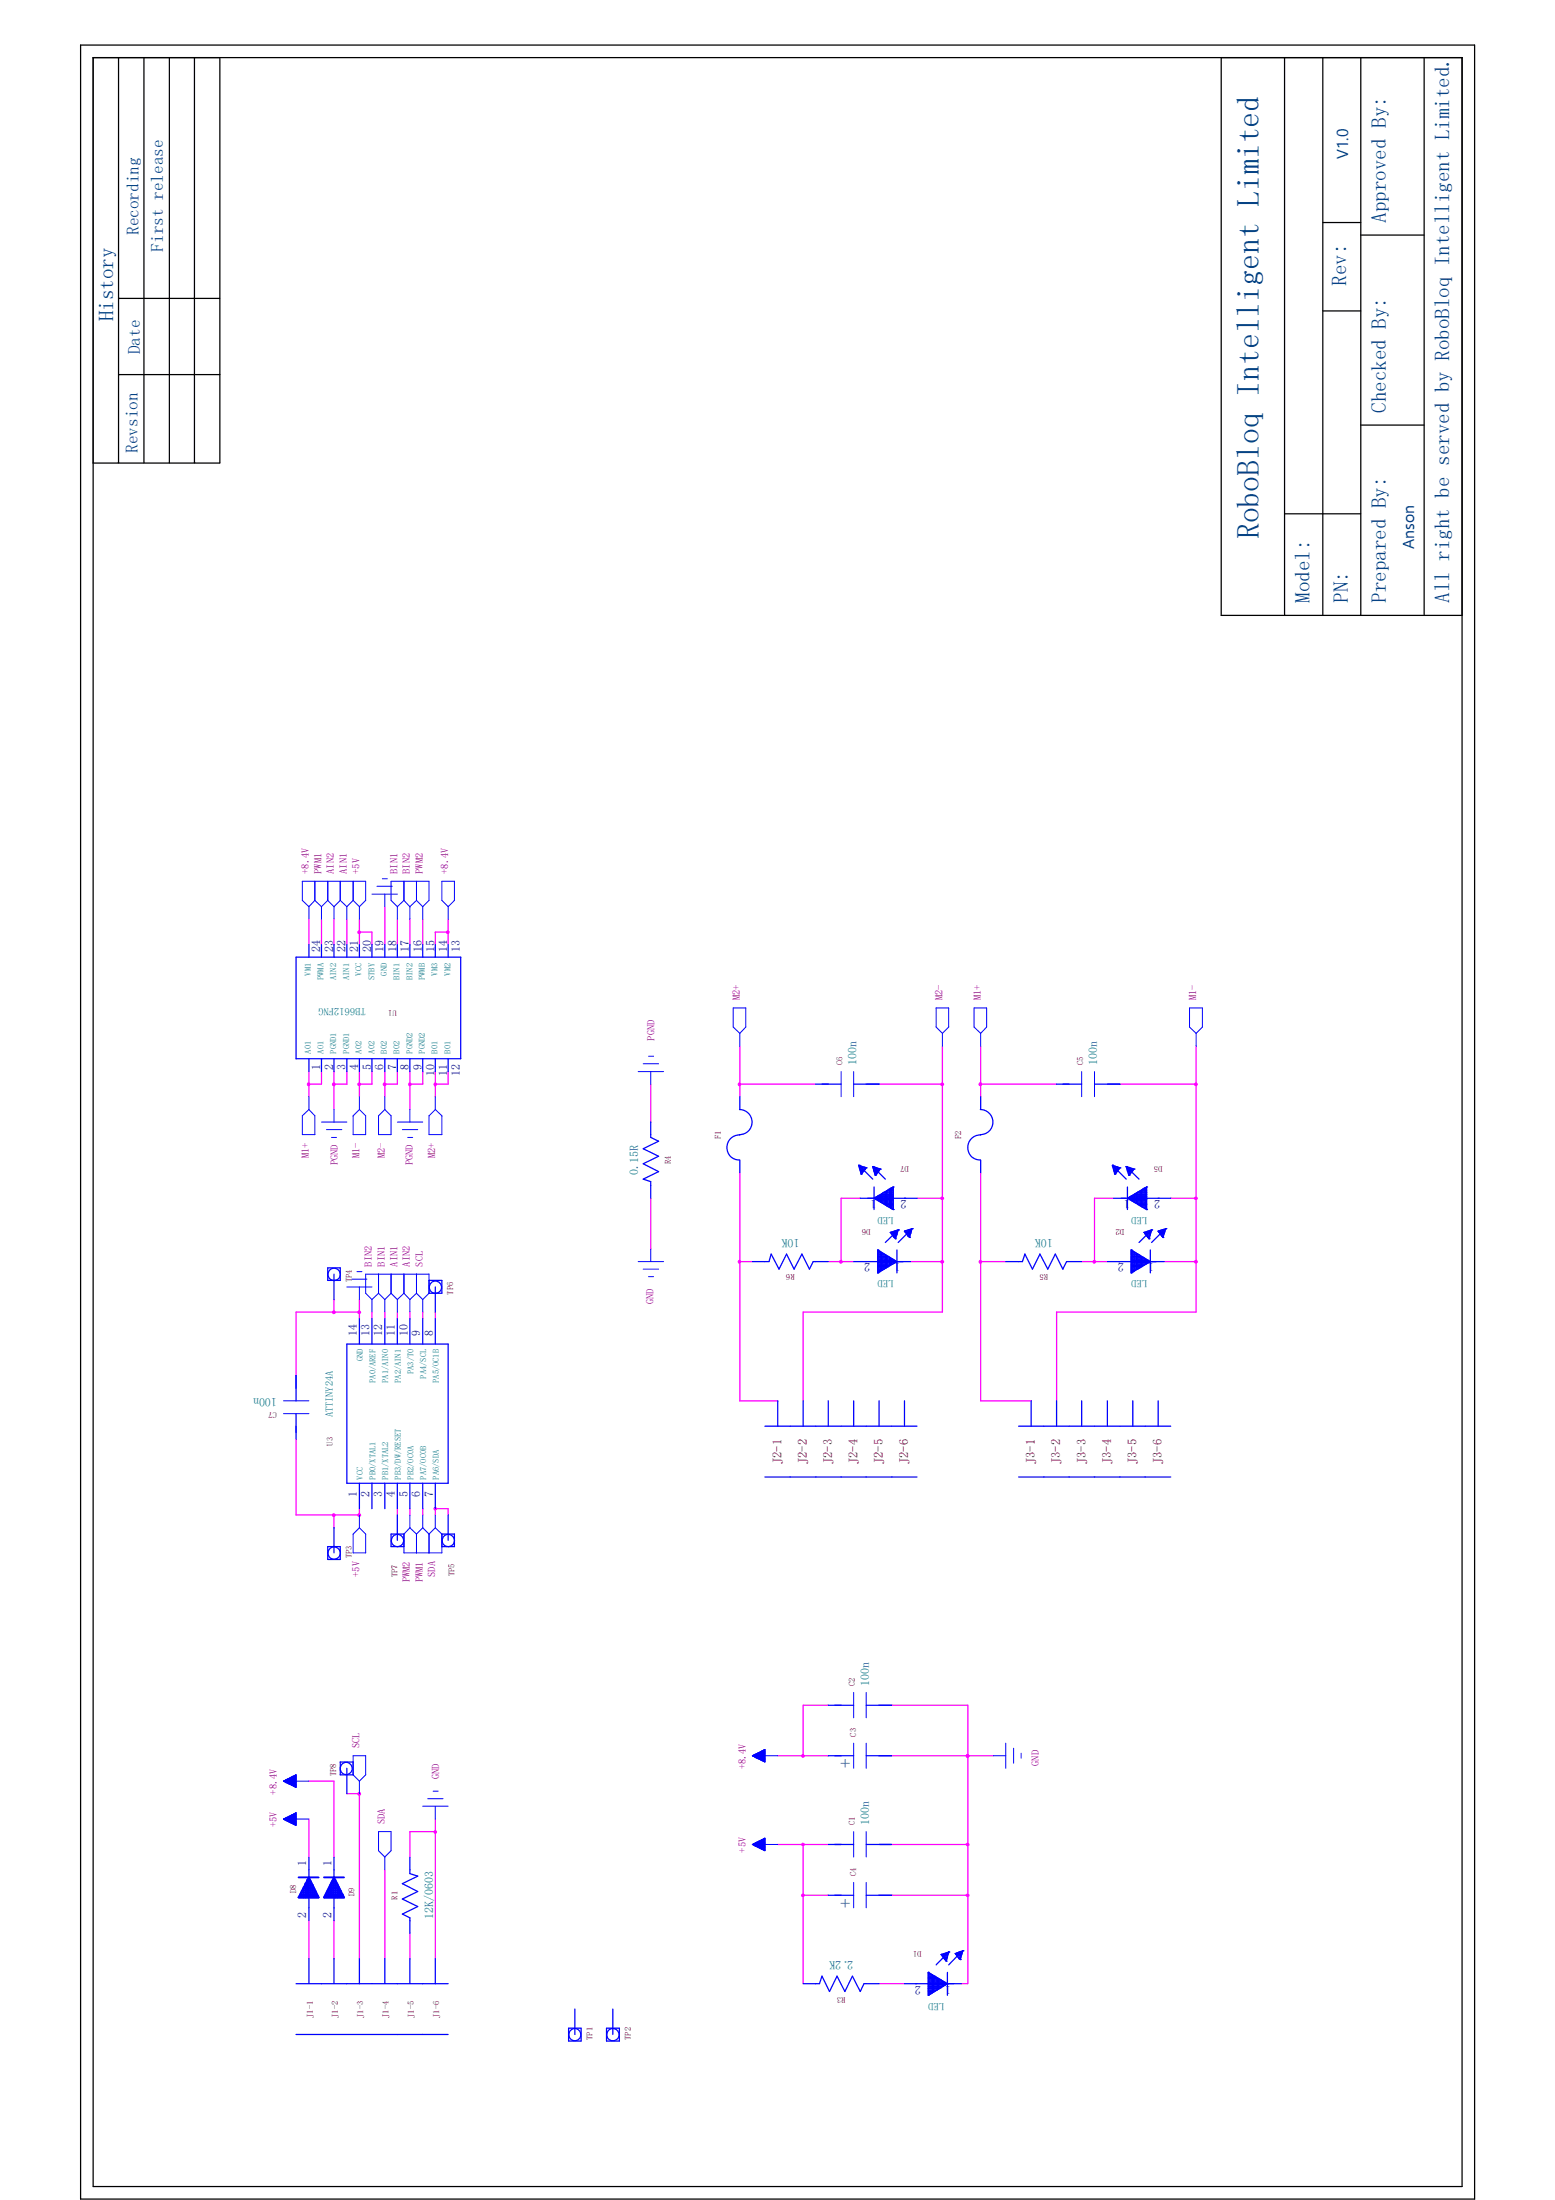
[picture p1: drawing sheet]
<svg xmlns="http://www.w3.org/2000/svg" width="210mm" height="297mm" viewBox="0 0 210 297" stroke-linecap="round" stroke-linejoin="round" font-family="sans-serif">
<g fill="none" stroke="#f0f" stroke-width=".17">
<path d="M41.7 124.1v3.4M43.4 124.1v3.4M45.1 124.1v3.4M46.8 124.1v3.4M48.5 124.1v3.4M48.5 125.8h1.7v1.7M51.9 122.4v5.1M53.6 124.1v3.4M55.3 124.1v3.4M57.1 124.1v3.4M60.5 125.8h-1.7v1.7M60.5 124.1v3.4"/>
<path d="M41.7 144.7v3.4M43.4 144.7v1.7h-1.7M45.1 144.7v5.1M46.8 144.7v1.7h-1.7M48.5 144.7v3.4M50.2 144.7v1.7h-1.7M51.9 144.7v3.4M53.6 144.7v1.7h-1.7M55.3 144.7v5.1M57.1 144.7v1.7h-1.8M58.8 144.7v3.4M60.5 144.7v1.7h-1.7"/>
<path d="M87.8 146.4v5.1M99.9 146.4h10.2M99.9 141.3v6.8M99.9 158.4v30.7h5.1M118.7 146.4h8.5M127.2 141.3v35.9h-18.8v11.9M132.4 146.4h10.2M132.4 141.3v6.8M132.4 158.4v30.7h6.8M151.2 146.4h10.3M161.5 141.3v35.9h-18.9v11.9M45.1 175.5v1.7"/>
<path d="M48.5 175.5v2.5M48.5 177.2h-8.5v8.5M50.2 177.2v.8M51.9 177.2v.8M53.6 177.2v.8M55.3 177.2v.8M57.1 177.2v.8M58.8 177.2v.8M87.8 161.8v6.8M99.9 170.3h1.7M111.8 170.3h3.4M116.1 161.8h-2.6v8.5"/>
<path d="M122.9 170.3h4.3M123.8 161.8h3.4M132.4 170.3h3.4M146 170.3h3.5M150.3 161.8h-2.6v8.5M157.1 170.3h4.4M158 161.8h3.5M40 194.3v10.2h8.5M45.1 204.5v1.8M48.5 204.5h.1M48.5 203.7v.8M53.6 203.7v.8"/>
<path d="M55.3 203.7v.8M57.1 203.7v.8M58.8 203.7h.1M58.8 203.7v.8M58.8 203.7h1.7v.8M105 237.1h6.8M111.8 230.2h-3.4v6.9M120.4 237.1h13.7M120.4 230.2h10.2v37.6h-.8M130.6 237.1h.1M41.7 245.6v5.1M41.7 259.3v5.1"/>
<path d="M41.7 240.5h3.4v10.2M45.1 259.3v5.1M46.8 242.2h1.7M48.5 242.2h.1M48.5 242.2v22.2M51.9 252.5v11.9M58.8 247.3h-3.5v3.4M58.8 245.6v18.8M105 249h6.8M108.4 249v18.8M108.4 255.9h3.4M120.4 249h10.2"/>
<path d="M120.4 255.9h10.2M55.3 261v3.4M118.7 267.8h3.4"/>
</g>
<path d="M58.6 247.2h.3v.3h-.3z" fill-rule="evenodd" fill="#f0f"/>
<path d="M58.6 247.2h.3v.3h-.3z" fill="none" stroke="#f0f" stroke-width=".13"/>
<path d="M108.3 236.9h.2l.1 .2-.1 .1h-.2z" fill-rule="evenodd" fill="#f0f"/>
<path d="M108.3 236.9h.2l.1 .2-.1 .1h-.2z" fill="none" stroke="#f0f" stroke-width=".13"/>
<path d="M41.5 146.3h.3v.2h-.3z" fill-rule="evenodd" fill="#f0f"/>
<path d="M41.5 146.3h.3v.2h-.3z" fill="none" stroke="#f0f" stroke-width=".13"/>
<path d="M48.4 146.3h.2l.1 .1-.1 .1h-.2z" fill-rule="evenodd" fill="#f0f"/>
<path d="M48.4 146.3h.2l.1 .1-.1 .1h-.2z" fill="none" stroke="#f0f" stroke-width=".13"/>
<path d="M58.6 146.3h.3v.2h-.3z" fill-rule="evenodd" fill="#f0f"/>
<path d="M58.6 146.3h.3v.2h-.3z" fill="none" stroke="#f0f" stroke-width=".13"/>
<path d="M51.8 146.3h.2l.1 .1-.1 .1h-.2z" fill-rule="evenodd" fill="#f0f"/>
<path d="M51.8 146.3h.2l.1 .1-.1 .1h-.2z" fill="none" stroke="#f0f" stroke-width=".13"/>
<path d="M55.2 146.3h.2v.2h-.2z" fill-rule="evenodd" fill="#f0f"/>
<path d="M55.2 146.3h.2v.2h-.2z" fill="none" stroke="#f0f" stroke-width=".13"/>
<path d="M44.9 146.3h.3l.1 .1-.1 .1h-.3z" fill-rule="evenodd" fill="#f0f"/>
<path d="M44.9 146.3h.3l.1 .1-.1 .1h-.3z" fill="none" stroke="#f0f" stroke-width=".13"/>
<path d="M60.3 125.7h.3v.3h-.3z" fill-rule="evenodd" fill="#f0f"/>
<path d="M60.3 125.7h.3v.3h-.3z" fill="none" stroke="#f0f" stroke-width=".13"/>
<path d="M108.3 248.9h.2l.1 .1-.1 .2h-.2z" fill-rule="evenodd" fill="#f0f"/>
<path d="M108.3 248.9h.2l.1 .1-.1 .2h-.2z" fill="none" stroke="#f0f" stroke-width=".13"/>
<path d="M48.4 125.7h.2l.1 .2-.1 .1h-.2z" fill-rule="evenodd" fill="#f0f"/>
<path d="M48.4 125.7h.2l.1 .2-.1 .1h-.2z" fill="none" stroke="#f0f" stroke-width=".13"/>
<path d="M108.3 255.8h.2l.1 .1-.1 .1h-.2z" fill-rule="evenodd" fill="#f0f"/>
<path d="M108.3 255.8h.2l.1 .1-.1 .1h-.2z" fill="none" stroke="#f0f" stroke-width=".13"/>
<path d="M130.5 236.9h.2l.1 .2-.1 .1h-.2z" fill-rule="evenodd" fill="#f0f"/>
<path d="M130.5 236.9h.2l.1 .2-.1 .1h-.2z" fill="none" stroke="#f0f" stroke-width=".13"/>
<path d="M130.5 255.8h.2l.1 .1-.1 .1h-.2z" fill-rule="evenodd" fill="#f0f"/>
<path d="M130.5 255.8h.2l.1 .1-.1 .1h-.2z" fill="none" stroke="#f0f" stroke-width=".13"/>
<path d="M130.5 248.9h.2l.1 .1-.1 .2h-.2z" fill-rule="evenodd" fill="#f0f"/>
<path d="M130.5 248.9h.2l.1 .1-.1 .2h-.2z" fill="none" stroke="#f0f" stroke-width=".13"/>
<path d="M130.5 236.9h.2l.1 .2-.1 .1h-.2z" fill-rule="evenodd" fill="#f0f"/>
<path d="M130.5 236.9h.2l.1 .2-.1 .1h-.2z" fill="none" stroke="#f0f" stroke-width=".13"/>
<path d="M147.6 170.2h.2l.1 .2-.1 .1h-.2z" fill-rule="evenodd" fill="#f0f"/>
<path d="M147.6 170.2h.2l.1 .2-.1 .1h-.2z" fill="none" stroke="#f0f" stroke-width=".13"/>
<path d="M113.4 170.2h.2l.1 .2-.1 .1h-.2z" fill-rule="evenodd" fill="#f0f"/>
<path d="M113.4 170.2h.2l.1 .2-.1 .1h-.2z" fill="none" stroke="#f0f" stroke-width=".13"/>
<path d="M132.2 170.2h.3v.3h-.3z" fill-rule="evenodd" fill="#f0f"/>
<path d="M132.2 170.2h.3v.3h-.3z" fill="none" stroke="#f0f" stroke-width=".13"/>
<path d="M161.3 170.2h.3v.2v.1h-.3z" fill-rule="evenodd" fill="#f0f"/>
<path d="M161.3 170.2h.3v.2v.1h-.3z" fill="none" stroke="#f0f" stroke-width=".13"/>
<path d="M161.3 161.7h.3v.1v.1h-.3z" fill-rule="evenodd" fill="#f0f"/>
<path d="M161.3 161.7h.3v.1v.1h-.3z" fill="none" stroke="#f0f" stroke-width=".13"/>
<path d="M161.3 146.3h.3v.1v.1h-.3z" fill-rule="evenodd" fill="#f0f"/>
<path d="M161.3 146.3h.3v.1v.1h-.3z" fill="none" stroke="#f0f" stroke-width=".13"/>
<path d="M132.2 146.3h.3v.2h-.3z" fill-rule="evenodd" fill="#f0f"/>
<path d="M132.2 146.3h.3v.2h-.3z" fill="none" stroke="#f0f" stroke-width=".13"/>
<path d="M99.7 170.2h.2v.3h-.2z" fill-rule="evenodd" fill="#f0f"/>
<path d="M99.7 170.2h.2v.3h-.2z" fill="none" stroke="#f0f" stroke-width=".13"/>
<path d="M127.1 170.2h.2l.1 .2-.1 .1h-.2z" fill-rule="evenodd" fill="#f0f"/>
<path d="M127.1 170.2h.2l.1 .2-.1 .1h-.2z" fill="none" stroke="#f0f" stroke-width=".13"/>
<path d="M127.1 161.7h.2l.1 .1-.1 .1h-.2z" fill-rule="evenodd" fill="#f0f"/>
<path d="M127.1 161.7h.2l.1 .1-.1 .1h-.2z" fill="none" stroke="#f0f" stroke-width=".13"/>
<path d="M127.1 146.3h.2l.1 .1-.1 .1h-.2z" fill-rule="evenodd" fill="#f0f"/>
<path d="M127.1 146.3h.2l.1 .1-.1 .1h-.2z" fill="none" stroke="#f0f" stroke-width=".13"/>
<path d="M99.7 146.3h.2v.2h-.2z" fill-rule="evenodd" fill="#f0f"/>
<path d="M99.7 146.3h.2v.2h-.2z" fill="none" stroke="#f0f" stroke-width=".13"/>
<path d="M48.4 204.4h.2l.1 .2-.1 .1h-.2z" fill-rule="evenodd" fill="#f0f"/>
<path d="M48.4 204.4h.2l.1 .2-.1 .1h-.2z" fill="none" stroke="#f0f" stroke-width=".13"/>
<path d="M48.4 177h.2l.1 .2-.1 .1h-.2z" fill-rule="evenodd" fill="#f0f"/>
<path d="M48.4 177h.2l.1 .2-.1 .1h-.2z" fill="none" stroke="#f0f" stroke-width=".13"/>
<path d="M48.4 242.1h.2l.1 .1-.1 .1h-.2z" fill-rule="evenodd" fill="#f0f"/>
<path d="M48.4 242.1h.2l.1 .1-.1 .1h-.2z" fill="none" stroke="#f0f" stroke-width=".13"/>
<path d="M58.6 203.6h.3v.2h-.3z" fill-rule="evenodd" fill="#f0f"/>
<path d="M58.6 203.6h.3v.2h-.3z" fill="none" stroke="#f0f" stroke-width=".13"/>
<path d="M44.9 204.4h.3l.1 .2-.1 .1h-.3z" fill-rule="evenodd" fill="#f0f"/>
<path d="M44.9 204.4h.3l.1 .2-.1 .1h-.3z" fill="none" stroke="#f0f" stroke-width=".13"/>
<path d="M44.9 177h.3l.1 .2-.1 .1h-.3z" fill-rule="evenodd" fill="#f0f"/>
<path d="M44.9 177h.3l.1 .2-.1 .1h-.3z" fill="none" stroke="#f0f" stroke-width=".13"/>
<g fill="none" stroke="#00f" stroke-width=".17">
<path d="M40 129.2h22.2v13.7h-22.2zM41.7 127.5v1.7M43.4 127.5v1.7M45.1 127.5v1.7M46.8 127.5v1.7M48.5 127.5v1.7M50.2 127.5v1.7M51.9 127.5v1.7M53.6 127.5v1.7M55.3 127.5v1.7M57.1 127.5v1.7M58.8 127.5v1.7"/>
<path d="M60.5 127.5v1.7M41.7 142.9v1.8M43.4 142.9v1.8M45.1 142.9v1.8M46.8 142.9v1.8M48.5 142.9v1.8M50.2 142.9v1.8M51.9 142.9v1.8M53.6 142.9v1.8M55.3 142.9v1.8M57.1 142.9v1.8M58.8 142.9v1.8"/>
<path d="M60.5 142.9v1.8M87.8 151.5v2.1l1.1 .5-2.1 1 2.1 1-2.1 1 2.1 1.1-2.1 1 1 .3v2.3M99.8 149.8a1.69 1.69 0 0 1 1.7 1.7 1.69 1.69 0 0 1-1.7 1.7h.1M99.9 153.2a1.69 1.69 0 0 0-1.8 1.7 1.69 1.69 0 0 0 1.7 1.7M99.9 148.1v1.7M99.9 156.6v1.8M110.1 146.4h3.4M115.2 146.4h3.5M115.9 157.3h.1M115.9 157.3l1 .4M115.9 157.3l.3 1.2M116 157.5h.4v.9"/>
<path d="M116 157.7h.9M116 157.9h.8M116.1 158h.6M116.1 157.5l1.7 1.7M116.1 157.3v.7M116.2 158.2h.3M116.2 158.4h.2M116.2 158.5h.1M116.2 157.4v1.1M116.4 158.4l-.2 .1M116.6 157.5v.6M116.8 157.6v.3"/>
<path d="M116.9 157.7h.1M116.9 157.7l-.5 .7M117.8 157.5h.1M117.8 157.7h.5v.8M117.8 157.5l1.7 1.7M117.8 157.5l1 .4M117.8 157.5l.4 1.2M117.9 157.9h.9M117.9 158h.8M118 158.2h.6M118 157.5v.6M118 158.4h.4"/>
<path d="M118.1 158.5h.2M118.2 158.7h.1M118.2 157.6v1.1M118.3 158.5l-.1 .2M118.5 157.7v.6M118.7 157.8v.3M118.8 157.9h.1M118.8 157.9l-.5 .6M132.3 149.8a1.69 1.69 0 0 1 1.7 1.7 1.69 1.69 0 0 1-1.7 1.7h.1M132.4 153.2a1.69 1.69 0 0 0-1.8 1.7 1.69 1.69 0 0 0 1.7 1.7M132.4 148.1v1.7M132.4 156.6v1.8"/>
<path d="M142.6 146.4h3.4M147.7 146.4h3.5M150.2 157.3h.1M150.2 157.3l1 .4M150.2 157.3l.3 1.2M150.2 157.5h.5v.9M150.2 157.7h1M150.3 157.9h.7M150.3 158h.6M150.3 157.5l1.7 1.7M150.3 157.3v.7M150.4 158.2h.4"/>
<path d="M150.4 158.4h.3M150.5 158.5h.1M150.5 157.4v1.1M150.7 158.4l-.2 .1M150.8 157.5v.6M151 157.6v.3M151.2 157.7h.1M151.2 157.7l-.5 .7M152 157.5h.1M152 157.5l1.8 1.7M152 157.5l1.1 .4M152 157.5l.4 1.2"/>
<path d="M152.1 157.7h.4v.8M152.1 157.9h1M152.2 157.5v.6M152.2 158.2h.6M152.2 158h.8M152.3 158.4h.4M152.3 158.5h.2M152.4 158.7h.1M152.4 157.6v1.1M152.5 158.5l-.1 .2M152.7 157.7v.6M152.9 157.8v.3"/>
<path d="M153.1 157.9h.1M153.1 157.9l-.6 .6M44.2 171.2h1.7v1.7h-1.7zM45.1 172v3.5M48.5 178v3.5M50.2 178v3.5M51.9 178v3.5M53.6 178v3.5M55.3 178v3.5M57.1 178v3.5M57.9 172.9h1.7v1.7h-1.7zM58.8 173.8v3.4"/>
<path d="M58.8 178v3.5M101.6 170.3h2.2l.3-1 1.1 2.1 1-2.1 1 2.1 1-2.1 1.1 2.1 .5-1.1h2M115.2 170.3h7.7M116.1 161.8h7.7M118 161.8h.1M118 160.3v3M118 161.8l2.6 1.5M118.2 161.7v.2M118.2 162h2.4M118.3 161.6h2.3M118.3 161.6v.4M118.5 171.9h.1"/>
<path d="M118.5 168.8h.1M118.5 171.7h.3M118.5 171.5h.6M118.5 169.3h.8v2.1h-.8M118.5 171.2h1.2M118.5 171h1.4M118.5 169.8h1.7v1h-1.7M118.5 170.7h2M118.5 170.5h2.3M118.5 170.2h2.2M118.5 170h2M118.5 169.7h1.4"/>
<path d="M118.5 169.4h1.1M118.5 169.2h.5M118.5 168.9h.3M118.5 161.4v.7M118.5 168.8v3.1M118.5 168.8l2.6 1.5M118.5 162.1h2.1M118.6 161.4h2M118.7 161.4v.8M118.7 168.9v2.9M118.8 169v2.7M119 161.2v1.2"/>
<path d="M119 169.1v2.5M119.1 162.5h1.5M119.2 169.2v2.2M119.3 160.9v1.7M119.4 162.6h1.2M119.4 160.9h1.2M119.5 160.9v1.8M119.5 169.4v1.8M119.7 169.5v1.6M119.8 160.6v2.3M119.8 169.6v1.5M120 163h.6"/>
<path d="M120 160.6h.6M120.1 160.6v2.4M120.1 169.7v1.2M120.2 166.4h.1M120.2 166.4h1M120.2 160.4v2.7M120.2 166.4l.5 .7M120.2 163.1h.4M120.3 160.4h.3M120.3 166.6h.8M120.4 160.3v2.9M120.4 166.4v.2"/>
<path d="M120.4 169.9v.8M120.6 163.3h.1M120.6 160.3h.1M120.6 166.9h.4M120.6 160.8h-.9v2h.9M120.6 161.3h-1.8v1h1.8M120.6 161.1h-1.4v1.4M120.6 160.3v3M120.6 166.3v.6M120.6 170v.6M120.6 160.3l-2.6 1.5M120.7 167.1h.2"/>
<path d="M120.7 170.1v.5M120.7 167.1l.2 .1M120.9 167.2h.1M120.9 166.2v1M120.9 170.2v.2M121.1 170.3h.1M121.1 166.1v.6h-.7M121.1 168.8v3.1M121.1 170.3l-2.6 1.6M121.2 166.2h-.5v.9M121.2 166.1h.1M121.2 166.1l-1.7 1.7"/>
<path d="M121.2 166.1l-1 .3M121.2 166.1l-.3 1.1M122.1 166.2h.1M122.1 166.2h.9M122.1 166.2l.5 .7M122.2 166.4h.8M122.3 166.2v.2M122.4 166.1v.6M122.5 166.7h.4M122.6 166.9h.3M122.6 166.9l.2 .2M122.8 167.1h.1"/>
<path d="M122.8 166v1.1M122.9 166v.6h-.6M122.9 166.1l-1.7 1.7M123.1 166.1h-.5v.8M123.1 165.9h.1M123.1 165.9l-1 .3M123.1 165.9l-.3 1.2M135.8 170.3h2.2l.3-1 1.1 2.1 1-2.1 1 2.1 1.1-2.1 1 2.1 .5-1.1h2M149.5 170.3h7.6M150.3 161.8h7.7M152.2 161.8h.1M152.2 160.3v3"/>
<path d="M152.2 161.8l2.6 1.5M152.4 161.7v.2M152.5 162h2.3M152.7 171.9h.1M152.7 168.8h.1M152.7 161.4v.7M152.7 168.8v3.1M152.7 169.8h1.7v1h-1.7M152.7 169.3h.9v2.1h-.9M152.7 171.7h.3M152.7 171.5h.6M152.7 171.2h1.2"/>
<path d="M152.7 171h1.5M152.7 170.7h2M152.7 170.5h2.3M152.7 168.8l2.6 1.5M152.7 170.2h2.3M152.7 170h2M152.7 169.7h1.4M152.7 169.4h1.1M152.7 169.2h.6M152.7 168.9h.3M152.7 162.1h2.1M152.8 161.4h2"/>
<path d="M152.9 161.4v.8M152.9 168.9v2.9M153.1 169v2.7M153.2 161.2v1.2M153.2 169.1v2.5M153.3 162.5h1.5M153.4 161.1h1.4M153.4 161.1v1.4M153.4 169.2v2.2M153.6 160.9v1.7M153.6 162.6h1.2M153.6 160.9h1.2"/>
<path d="M153.8 160.9v1.8M153.8 169.4v1.8M153.9 169.5v1.6M154.1 160.6v2.3M154.1 169.6v1.5M154.2 163h.6M154.2 160.6h.6M154.3 160.6v2.4M154.3 169.7v1.2M154.4 166.4h.1M154.4 160.4v2.7M154.4 166.4l.5 .7"/>
<path d="M154.4 166.4h1M154.5 163.1h.3M154.5 160.4h.3M154.5 166.6h.8M154.6 160.3v2.9M154.6 166.4v.2M154.6 169.9v.8M154.8 163.3h.1M154.8 160.3h.1M154.8 160.3v3M154.8 166.3v.6M154.8 170v.6"/>
<path d="M154.8 160.8h-.9v2h.9M154.8 161.3h-1.7v1h1.7M154.8 161.6h-2.3v.4M154.8 160.3l-2.6 1.5M154.8 166.9h.4M154.9 170.1v.5M154.9 167.1l.2 .1M154.9 167.1h.3M155.1 167.2h.1M155.1 166.2v1M155.1 170.2v.2M155.3 170.3h.1"/>
<path d="M155.3 166.1v.6h-.6M155.3 168.8v3.1M155.3 170.3l-2.6 1.6M155.4 166.1h.1M155.4 166.2h-.5v.9M155.4 166.1l-1.6 1.7M155.4 166.1l-1 .3M155.4 166.1l-.3 1.1M156.3 166.2h.1M156.3 166.2h1M156.3 166.2l.7 .9M156.4 166.4h.8"/>
<path d="M156.5 166.2v.2M156.6 166.1v.6M156.7 166.7h.4M157 167.1h.1M157 166v1.1M157.1 166v.6h-.6M157.1 166.1l-1.7 1.7M157.3 166.1h-.5v.8h.3M157.4 165.9h.1M157.4 165.9l-1.1 .3M157.4 165.9l-.4 1.2M40 185.7v3.4"/>
<path d="M40 190.9v3.4M46.8 181.5h13.7v18.8h-13.7zM103.3 199.4h20.5M103.3 192.6h20.5M105 189.1v3.5M108.4 189.1v3.5M111.8 189.1v3.5M115.2 189.1v3.5M118.7 189.1v3.5M122.1 189.1v3.5M137.5 199.4h20.5M137.5 192.6h20.5"/>
<path d="M139.2 189.1v3.5M142.6 189.1v3.5M146 189.1v3.5M149.5 189.1v3.5M152.9 189.1v3.5M156.3 189.1v3.5M44.2 208.8h1.7v1.8h-1.7zM45.1 206.3v3.4M48.5 200.3v3.4M50.2 200.3v3.4M51.9 200.3v3.4M52.8 207.1h1.7v1.7h-1.7z"/>
<path d="M53.6 200.3v3.4M53.6 204.5v3.5M55.3 200.3v3.4M57.1 200.3v3.4M58.8 200.3v3.4M59.6 207.1h1.7v1.7h-1.7zM60.5 204.5v3.5M45.9 237.9h1.8v1.7h-1.8zM46.8 238.7v3.5M111.8 230.2h3.4M111.8 237.1h3.4M116.9 230.2h3.5"/>
<path d="M116.9 237.1h3.5M41.7 250.7v2.8M41.7 256.2v3.1M45.1 250.7v2.8M45.1 256.2v3.1M55.3 250.7v2.3l1.1 .3-2.1 1 2.1 1.1-2.1 1 2.1 1-2.1 1 1 .5v2.1M111.8 249h3.4M111.8 255.9h3.4M116.9 249h3.5M116.9 255.9h3.5M40 274.7h20.5M40 267.8h20.5"/>
<path d="M41.7 264.4v3.4M45.1 264.4v3.4M48.5 264.4v3.4M51.9 264.4v3.4M55.3 264.4v3.4M58.8 264.4v3.4M76.8 273.8h1.6v1.8h-1.6zM77.6 271.3v3.4M81.9 273.8h1.7v1.8h-1.7zM82.7 271.3v3.4M108.4 267.8h2.2l.4-1 1 2.1 1-2.1 1 2.1 1.1-2.1 1 2.1 .5-1.1h2.1M122.1 267.8h7.7"/>
<path d="M125.3 269.4h.1M125.3 266.3h.1M125.3 266.3v3.1M125.3 267.3h1.7v1.1h-1.7M125.3 266.8h.9v2.1h-.9M125.3 269.2h.3M125.3 269.1h.6M125.3 268.7h1.2M125.3 268.5h1.5M125.3 268.2h2M125.3 268h2.3M125.3 266.3l2.6 1.5"/>
<path d="M125.3 267.7h2.3M125.3 267.5h2M125.3 267.2h1.4M125.3 267h1.1M125.3 266.6h.6M125.3 266.5h.3M125.5 266.4v2.9M125.7 266.5v2.7M125.9 266.6v2.5M126 266.7v2.3M126.4 266.9v1.9M126.5 267v1.7"/>
<path d="M126.7 267.1v1.5M126.9 267.2v1.3M127 263.9h.1M127 263.9l.6 .7M127 263.9h1M127.2 264.1h.7M127.2 263.9v.2M127.2 267.5v.8M127.4 263.8v.6M127.4 267.5v.7M127.4 264.4h.4M127.6 267.6v.4"/>
<path d="M127.6 264.6l.1 .2M127.6 264.6h.2M127.7 264.8h.1M127.7 263.7v1.1M127.7 267.7v.3M127.9 267.8h.1M127.9 263.6v.7h-.6M127.9 266.3v3.1M127.9 267.8l-2.6 1.6M128.1 263.6h.1M128.1 263.8h-.5v.8M128.1 263.6l-1.7 1.7"/>
<path d="M128.1 263.6l-1.1 .3M128.1 263.6l-.4 1.2M128.9 263.8h.1M128.9 263.8h1M128.9 263.8l.6 .6M129 263.9h.8M129.1 263.7v.2M129.2 263.6v.6M129.3 264.3h.4M129.5 264.4h.2M129.5 264.4l.1 .2M129.6 264.6h.1"/>
<path d="M129.6 263.6v1M129.8 263.5v.6h-.6M129.8 263.6l-1.7 1.7M129.9 263.6h-.4v.8M130 263.4h.1M130 263.4l-1.1 .4M130 263.4l-.4 1.2"/>
<circle cx="45.1" cy="172.1" r=".83"/>
<circle cx="58.8" cy="173.8" r=".83"/>
<circle cx="45.1" cy="209.7" r=".83"/>
<circle cx="53.7" cy="208" r=".83"/>
<circle cx="60.5" cy="208" r=".83"/>
<circle cx="46.7" cy="238.8" r=".82"/>
<circle cx="77.6" cy="274.7" r=".82"/>
<circle cx="82.7" cy="274.7" r=".83"/>
</g>
<g fill="none" stroke="#00f" stroke-width=".13">
<path d="M42.5 119v2.6M44.2 119v2.6M45.9 119v2.6M47.7 119v2.6M50.9 119.7h2.1M51.6 118.6h.7M54.5 119v2.6M56.2 119v2.6M59.6 119h1.7v2.6l-.8 .8-.9-.8zM41.7 122.4v1.7M41.7 122.4l-.9-.8v-2.6h8.6v2.6l-.9 .8M42.5 121.6l-.8 .8"/>
<path d="M42.5 121.6l.9 .8M43.4 122.4v1.7M44.2 121.6l-.8 .8M44.2 121.6l.9 .8M45.1 122.4v1.7M45.9 121.6l.9 .8M45.9 121.6l-.8 .8M46.8 122.4v1.7M47.7 121.6l.8 .8M47.7 121.6l-.9 .8M48.5 122.4v1.7M50.2 120.7h3.4"/>
<path d="M51.9 120.7v1.7M53.6 122.4l-.8-.8v-2.6h5.1v2.6l-.8 .8M53.6 122.4v1.7M54.5 121.6l-.9 .8M54.5 121.6l.8 .8M55.3 122.4v1.7M56.2 121.6l.9 .8M56.2 121.6l-.9 .8M57.1 122.4v1.7M60.5 122.4v1.7M99 136.1h1.7v2.6l-.8 .8-.9-.8zM99.9 139.5v1.8"/>
<path d="M126.4 136.1h1.7v2.6l-.9 .8-.8-.8zM127.2 139.5v1.8M131.5 136.1h1.7v2.6l-.8 .8-.9-.8zM132.4 139.5v1.8M160.6 136.1h1.7v2.6l-.8 .8-.9-.8zM161.5 139.5v1.8M40.8 150.7l.9-.9 .8 .9v2.5h-1.7zM41.7 148.1v1.7M43.4 151.5h3.4M44.1 152.5h2M44.7 153.6h.7M45.1 149.8v1.7"/>
<path d="M47.7 150.7l.8-.9 .9 .9v2.5h-1.7zM48.5 148.1v1.7M51.9 149.8l.9 .9v2.5h-1.7v-2.5zM51.9 148.1v1.7M53.6 151.5h3.5M54.3 152.5h2.1M55 153.6h.7M55.3 149.8v1.7M58.8 148.1v1.7M58.8 149.8l.8 .9v2.5h-1.7v-2.5zM86.1 144.7h3.5M86.8 143.6h2.1"/>
<path d="M87.5 142.6h.7M87.8 144.7v1.7M113.5 144.7v3.4M115.2 144.7v3.4M146 144.7v3.4M147.7 144.7v3.4M46.8 173.8h3.4M47.5 172.7h2M48.2 171.7h.7M48.5 173.8v1.7M50.2 175.5l-.8-.9v-2.6h8.5v2.6l-.8 .9M50.2 175.5v1.7"/>
<path d="M51.1 172v2.6M51.1 174.6l.8 .9M51.1 174.6l-.9 .9M51.9 175.5v1.7M52.8 172v2.6M52.8 174.6l.8 .9M52.8 174.6l-.9 .9M53.6 175.5v1.7M54.5 172v2.6M54.5 174.6l.8 .9M54.5 174.6l-.9 .9M55.3 175.5v1.7"/>
<path d="M56.2 172v2.6M56.2 174.6l.9 .9M56.2 174.6l-.9 .9M57.1 175.5v1.7M86.1 170.3h3.5M86.8 171.4h2.1M87.5 172.4h.7M87.8 168.6v1.7M38.3 190.9h3.4M38.3 189.1h3.4M47.7 207.1l.8-.8 .9 .8v2.6h-1.7zM48.5 204.5v1.8"/>
<path d="M55.3 206.3l-.8 .8v2.6h5.1v-2.6l-.8-.8M55.3 204.5v1.8M55.3 206.3l.9 .8M56.2 207.1v2.6M57.1 204.5v1.8M57.1 206.3l.8 .8M57.1 206.3l-.9 .8M57.9 207.1v2.6M58.8 204.5v1.8M58.8 206.3l-.9 .8M39.3 239.9v1.1M39.4 239.9v1.2"/>
<path d="M39.5 239.8v1.3M39.7 239.8v1.4M39.8 239.7v1.6h.2M40 239.6v1.7l-1.7-.8M40 239.6h-.1v1.7M40 239.7h-.2v1.5M40 239.8h-.4v1.4M40 239.8h-.5v1.3h.5M40 239.9h-.7v1.1h.7M40 239.6l-1.7 .9M47.7 237.1h1.7v2.5l-.9 .9-.8-.9zM101.6 237.1h.1"/>
<path d="M101.6 237.1h3.4M101.6 237.1l1.7-.9v1.7zM101.6 237v.1M101.6 237.1h1.7M101.8 237v.1M101.8 237.2h1.5M101.9 236.9v.3M101.9 237.3h1.4M102 236.8v.5M102 237.4h1.3M102.2 236.8v.6M102.2 237.4h1.1"/>
<path d="M102.3 236.7v.7M102.3 237.5h1M102.4 236.6v.9M102.4 237.5h.9M102.6 236.5v1.1M102.6 237.6h.7M102.7 236.5v1.1M102.7 237.6h.6M102.8 236.4v1.3M103 236.3v1.5M103.1 236.3v1.6M103.2 237.9h.1"/>
<path d="M103.3 236.3l-.1 1.6M103.3 236.3h-.3v1.5h.3M103.3 236.4h-.4v1.3h.4M103.3 236.5h-.5v1.1M103.3 236.5h-.6v1.1M103.3 236.6h-.8v.9M103.3 236.6h-.9v.9M103.3 236.7h-1.1v.7M103.3 236.8h-1.2v.6M103.3 236.8h-1.4v.5M103.3 236.9h-1.5v.3M103.3 237h-1.6v.1"/>
<path d="M115.2 228.5v3.4M115.2 235.4v3.3M116.9 228.5v3.4M116.9 235.4v3.3M134.1 237.1h1.7M135.8 235.4v3.3M136.8 236v2.1M137.8 236.7v.7M38.3 245.6h.1M38.3 240.5h.1M38.3 245.6h3.4M38.3 240.5h3.4"/>
<path d="M38.3 240.4v.1h1.7M38.3 245.6h1.7M38.4 240.4v.2M38.4 245.5v.2h1.6M38.4 240.6h1.6M38.6 240.3v.4M38.6 245.4v.4M38.6 245.8h1.4M38.6 240.7h1.4M38.7 240.2v.5M38.7 245.4v.5M38.7 245.9h1.3"/>
<path d="M38.7 240.7h1.3M38.9 240.2v.6M38.9 245.3v.6M38.9 245.9h1.1M38.9 240.8h1.1M39 240.1v.7M39 245.2v.8M39 246h1M39 240.9h1M39.2 240v.9M39.2 245.1v.9M39.2 246.1h.8"/>
<path d="M39.2 241h.8M39.3 245.1v1M39.4 245v1.2M39.5 245v1.2M39.6 246.3h.4M39.6 241.2h.4M39.7 244.9v1.4M39.7 246.4h.3M39.7 241.2h.3M39.8 244.8v1.6h.2M40 244.8v1.7l-1.7-.9M40 244.8l-1.7 .8"/>
<path d="M40 244.8h-.1v1.6M40 244.8h-.2v1.6M40 244.9h-.4v1.4M40 245h-.5v1.2h.5M40 245.1h-.7v1.1h.7M40 240h-.8v1M40 245.1h-.8v1M40 240.1h-.9v.8M40 245.2h-.9v.8M40 240.1h-1.1v.7M40 245.3h-1.1v.6M40 240.2h-1.2v.5"/>
<path d="M40 245.4h-1.2v.5M40 240.3h-1.3v.4M40 245.4h-1.3v.4M40 240.3h-1.5v.3M40 245.5h-1.5v.2M40 240.4h-1.6v.1M40 245.5h-1.6v.1M48.5 240.5v1.7M51.1 247.3h1.7v2.6l-.9 .8-.8-.8zM51.9 250.7v1.8M57.1 243.9h3.4M57.7 242.9h2.1"/>
<path d="M58.5 241.8h.6M58.8 243.9v1.7M101.6 249h.1M101.6 249h3.4M101.6 249v.1h1.7M101.8 248.9v.3h1.5M101.9 248.9v.3M101.9 249.2h1.4M102 248.8v.5h1.3M102.2 248.7v.6M102.2 249.4h1.1M102.3 248.7v.7"/>
<path d="M102.3 249.5h1M102.4 248.6v.9M102.4 249.5h.9M102.6 248.5v1M102.6 249.6h.7M102.7 248.4v1.2M102.7 249.7h.6M102.8 248.4v1.3M103 248.3v1.5M103.1 248.2v1.6M103.2 249.8h.1M103.3 248.2v1.7l-1.7-.9"/>
<path d="M103.3 248.2l-.1 1.6M103.3 248.3h-.3v1.5h.3M103.3 248.4h-.4v1.3h.4M103.3 248.4h-.5v1.3M103.3 248.5h-.6v1.1M103.3 248.6h-.8v.9M103.3 248.6h-.9v.9M103.3 248.7h-1.1v.7M103.3 248.8h-1.2v.5M103.3 248.8h-1.4v.4M103.3 248.9h-1.5v.3M103.3 249h-1.6v.1"/>
<path d="M103.3 248.2l-1.7 .8M115.2 247.3v3.4M115.2 254.2v3.4M116.9 247.3v3.4M116.9 254.2v3.4"/>
</g>
<g fill="none" stroke="#00f" stroke-width=".25">
<path d="M40.3 253.5h2.7M40.4 256h2.5M40.5 255.8v.4M40.6 255.8h2.2M40.7 255.5h2M40.7 255.3v.9M40.8 255.3h1.8M40.9 255h1.5v1.2M41 254.8v1.4M41 254.8h1.3M41.1 254.5h1.1M41.2 254.3v1.9"/>
<path d="M41.2 254.3h.9M41.4 254.1h.6M41.4 253.9v2.3M41.5 253.8h.3M41.6 253.6h.1M41.7 253.5l1.3 2.7h-2.7zM41.7 253.5v2.7M42 254v2.2M42.2 254.5v1.7M42.7 255.5v.7M42.9 255.9v.3M43.7 253.5h2.7"/>
<path d="M43.9 256h2.4M43.9 255.9v.3M44 255.8h2.2M44.1 255.5h2M44.1 255.5v.7M44.2 255.3h1.8M44.4 254.8h1.4M44.6 254.5h1M44.6 254.5v1.7M44.7 254.3h.8M44.8 254.1h.6M44.8 254v2.2"/>
<path d="M44.9 253.8h.4M45 253.6h.1M45 253.5v2.7M45.1 253.5l1.3 2.7h-2.7zM45.3 253.9v2.3M45.6 254.4v1.8M45.8 254.8v1.4M45.8 255h-1.4v1.2M46 255.3v.9M46.3 255.8v.4"/>
</g>
<g fill="none" stroke="#000" stroke-width=".17">
<path d="M10.9 6.1h188.2v290.8h-188.2zM12.6 7.8h184.8v287.4h-184.8zM16 7.8v54.7M19.4 7.8v54.7M22.9 7.8v54.7M26.2 7.8v54.7M29.7 7.8v54.7h-17.1M164.8 7.8v75.3h32.6M173.4 7.8v75.3M178.6 7.8v75.3M183.7 7.8v75.3M192.2 7.8v75.3"/>
<path d="M178.6 30h5.1M183.7 31.7h8.5M16 40.3h13.7M16 50.6h13.7M178.6 42h5.1M183.7 57.4h8.5M173.4 69.4h10.3"/>
</g>
<text font-size="4.3" fill="#004080" x="170" y="72.8" transform="rotate(-90 170 72.8)">RoboBloq Intelligent Limited</text>
<g font-size="2.8" fill="#004080">
<text x="187.1" y="30" transform="rotate(-90 187.1 30)">Approved By:</text>
<text x="181.8" y="38.6" transform="rotate(-90 181.8 38.6)">Rev:</text>
<text x="15.3" y="43.4" transform="rotate(-90 15.3 43.4)">History</text>
<text x="187.1" y="55.7" transform="rotate(-90 187.1 55.7)">Checked By:</text>
<text x="176.8" y="81.4" transform="rotate(-90 176.8 81.4)">Model:</text>
<text x="182" y="81.4" transform="rotate(-90 182 81.4)">PN:</text>
<text x="187.1" y="81.4" transform="rotate(-90 187.1 81.4)">Prepared By:</text>
<text x="195.7" y="81.4" transform="rotate(-90 195.7 81.4)">All right be served by RoboBloq Intelligent Limited.</text>
</g>
<g font-size="2.6" fill="#004080">
<text x="115.1" y="238.7" transform="rotate(-90 115.1 238.7)">+</text>
<text x="115.1" y="257.6" transform="rotate(-90 115.1 257.6)">+</text>
</g>
<g font-size="2.3" fill="#004080">
<text x="18.8" y="31.7" transform="rotate(-90 18.8 31.7)">Recording</text>
<text x="22" y="34" transform="rotate(-90 22 34)">First release</text>
<text x="18.9" y="47.8" transform="rotate(-90 18.9 47.8)">Date</text>
<text x="18.6" y="61.2" transform="rotate(-90 18.6 61.2)">Revsion</text>
</g>
<g font-size="2.1" fill="#004080">
<text x="182" y="21.5" transform="rotate(-90 182 21.5)">V1.0</text>
<text x="190.9" y="74.2" transform="rotate(-90 190.9 74.2)">Anson</text>
</g>
<g font-size="1.7" fill="#800000">
<text x="105.5" y="197.7" transform="rotate(-90 105.5 197.7)">J2-1</text>
<text x="108.9" y="197.7" transform="rotate(-90 108.9 197.7)">J2-2</text>
<text x="112.3" y="197.7" transform="rotate(-90 112.3 197.7)">J2-3</text>
<text x="115.7" y="197.7" transform="rotate(-90 115.7 197.7)">J2-4</text>
<text x="119.2" y="197.7" transform="rotate(-90 119.2 197.7)">J2-5</text>
<text x="122.6" y="197.7" transform="rotate(-90 122.6 197.7)">J2-6</text>
<text x="139.7" y="197.7" transform="rotate(-90 139.7 197.7)">J3-1</text>
<text x="143.1" y="197.7" transform="rotate(-90 143.1 197.7)">J3-2</text>
<text x="146.6" y="197.7" transform="rotate(-90 146.6 197.7)">J3-3</text>
<text x="150" y="197.7" transform="rotate(-90 150 197.7)">J3-4</text>
<text x="153.4" y="197.7" transform="rotate(-90 153.4 197.7)">J3-5</text>
<text x="156.8" y="197.7" transform="rotate(-90 156.8 197.7)">J3-6</text>
</g>
<g font-size="1.6" fill="#000080">
<text x="43.2" y="128.6" transform="rotate(-90 43.2 128.6)">24</text>
<text x="45" y="128.6" transform="rotate(-90 45 128.6)">23</text>
<text x="46.7" y="128.6" transform="rotate(-90 46.7 128.6)">22</text>
<text x="48.3" y="128.6" transform="rotate(-90 48.3 128.6)">21</text>
<text x="50.1" y="128.6" transform="rotate(-90 50.1 128.6)">20</text>
<text x="51.8" y="128.6" transform="rotate(-90 51.8 128.6)">19</text>
<text x="53.5" y="128.6" transform="rotate(-90 53.5 128.6)">18</text>
<text x="55.2" y="128.6" transform="rotate(-90 55.2 128.6)">17</text>
<text x="56.9" y="128.6" transform="rotate(-90 56.9 128.6)">16</text>
<text x="58.6" y="128.6" transform="rotate(-90 58.6 128.6)">15</text>
<text x="60.4" y="128.6" transform="rotate(-90 60.4 128.6)">14</text>
<text x="62.1" y="128.6" transform="rotate(-90 62.1 128.6)">13</text>
<text x="43.2" y="144.4" transform="rotate(-90 43.2 144.4)">1</text>
<text x="45" y="144.4" transform="rotate(-90 45 144.4)">2</text>
<text x="46.7" y="144.4" transform="rotate(-90 46.7 144.4)">3</text>
<text x="48.3" y="144.4" transform="rotate(-90 48.3 144.4)">4</text>
<text x="50.1" y="144.4" transform="rotate(-90 50.1 144.4)">5</text>
<text x="51.8" y="144.4" transform="rotate(-90 51.8 144.4)">6</text>
<text x="53.5" y="144.4" transform="rotate(-90 53.5 144.4)">7</text>
<text x="55.2" y="144.4" transform="rotate(-90 55.2 144.4)">8</text>
<text x="56.9" y="144.4" transform="rotate(-90 56.9 144.4)">9</text>
<text x="58.6" y="145.2" transform="rotate(-90 58.6 145.2)">10</text>
<text x="60.4" y="145.2" transform="rotate(-90 60.4 145.2)">11</text>
<text x="62.1" y="145.2" transform="rotate(-90 62.1 145.2)">12</text>
<text x="118.3" y="162" transform="rotate(-180 118.3 162)">1</text>
<text x="122.4" y="162" transform="rotate(-180 122.4 162)">2</text>
<text x="152.5" y="162" transform="rotate(-180 152.5 162)">1</text>
<text x="156.6" y="162" transform="rotate(-180 156.6 162)">2</text>
<text x="117.5" y="170.6" transform="rotate(-180 117.5 170.6)">2</text>
<text x="121.5" y="170.6" transform="rotate(-180 121.5 170.6)">1</text>
<text x="151.7" y="170.6" transform="rotate(-180 151.7 170.6)">2</text>
<text x="155.7" y="170.6" transform="rotate(-180 155.7 170.6)">1</text>
<text x="48.2" y="180.4" transform="rotate(-90 48.2 180.4)">14</text>
<text x="49.9" y="180.4" transform="rotate(-90 49.9 180.4)">13</text>
<text x="51.6" y="180.4" transform="rotate(-90 51.6 180.4)">12</text>
<text x="53.3" y="180.4" transform="rotate(-90 53.3 180.4)">11</text>
<text x="55" y="180.4" transform="rotate(-90 55 180.4)">10</text>
<text x="56.7" y="180.4" transform="rotate(-90 56.7 180.4)">9</text>
<text x="58.5" y="180.4" transform="rotate(-90 58.5 180.4)">8</text>
<text x="48.2" y="202.1" transform="rotate(-90 48.2 202.1)">1</text>
<text x="49.9" y="202.1" transform="rotate(-90 49.9 202.1)">2</text>
<text x="51.6" y="202.1" transform="rotate(-90 51.6 202.1)">3</text>
<text x="53.3" y="202.1" transform="rotate(-90 53.3 202.1)">4</text>
<text x="55" y="202.1" transform="rotate(-90 55 202.1)">5</text>
<text x="56.7" y="202.1" transform="rotate(-90 56.7 202.1)">6</text>
<text x="58.5" y="202.1" transform="rotate(-90 58.5 202.1)">7</text>
<text x="41.3" y="252" transform="rotate(-90 41.3 252)">1</text>
<text x="44.7" y="252" transform="rotate(-90 44.7 252)">1</text>
<text x="41.3" y="258.9" transform="rotate(-90 41.3 258.9)">2</text>
<text x="44.7" y="258.9" transform="rotate(-90 44.7 258.9)">2</text>
<text x="124.3" y="268.1" transform="rotate(-180 124.3 268.1)">2</text>
<text x="128.4" y="268.1" transform="rotate(-180 128.4 268.1)">1</text>
</g>
<g font-size="1.6" fill="#008080">
<text x="115.6" y="143.8" transform="rotate(-90 115.6 143.8)">100n</text>
<text x="148.1" y="143.8" transform="rotate(-90 148.1 143.8)">100n</text>
<text x="86.1" y="158.7" transform="rotate(-90 86.1 158.7)">0.15R</text>
<text x="107.9" y="167.2" transform="rotate(-180 107.9 167.2)">10K</text>
<text x="142.1" y="167.2" transform="rotate(-180 142.1 167.2)">10K</text>
<text x="37.4" y="188.8" transform="rotate(-180 37.4 188.8)">100n</text>
<text x="117.3" y="227.6" transform="rotate(-90 117.3 227.6)">100n</text>
<text x="117.3" y="246.5" transform="rotate(-90 117.3 246.5)">100n</text>
<text x="58.5" y="259.1" transform="rotate(-90 58.5 259.1)">12K/0603</text>
<text x="115.1" y="264.7" transform="rotate(-180 115.1 264.7)">2.2K</text>
</g>
<g font-size="1.4" fill="#800080">
<text x="41.7" y="118" transform="rotate(-90 41.7 118)">+8.4V</text>
<text x="43.4" y="118" transform="rotate(-90 43.4 118)">PWM1</text>
<text x="45.1" y="118" transform="rotate(-90 45.1 118)">AIN2</text>
<text x="46.8" y="118" transform="rotate(-90 46.8 118)">AIN1</text>
<text x="48.5" y="118" transform="rotate(-90 48.5 118)">+5V</text>
<text x="53.6" y="118" transform="rotate(-90 53.6 118)">BIN1</text>
<text x="55.3" y="118" transform="rotate(-90 55.3 118)">BIN2</text>
<text x="57.1" y="118" transform="rotate(-90 57.1 118)">PWM2</text>
<text x="60.5" y="118" transform="rotate(-90 60.5 118)">+8.4V</text>
<text x="99.9" y="135.1" transform="rotate(-90 99.9 135.1)">M2+</text>
<text x="127.2" y="135.1" transform="rotate(-90 127.2 135.1)">M2-</text>
<text x="132.4" y="135.1" transform="rotate(-90 132.4 135.1)">M1+</text>
<text x="161.5" y="135.1" transform="rotate(-90 161.5 135.1)">M1-</text>
<text x="88.3" y="140.5" transform="rotate(-90 88.3 140.5)">PGND</text>
<text x="41.7" y="156.4" transform="rotate(-90 41.7 156.4)">M1+</text>
<text x="45.6" y="157.3" transform="rotate(-90 45.6 157.3)">PGND</text>
<text x="48.5" y="156.4" transform="rotate(-90 48.5 156.4)">M1-</text>
<text x="51.9" y="156.4" transform="rotate(-90 51.9 156.4)">M2-</text>
<text x="55.7" y="157.3" transform="rotate(-90 55.7 157.3)">PGND</text>
<text x="58.8" y="156.4" transform="rotate(-90 58.8 156.4)">M2+</text>
<text x="50.2" y="171" transform="rotate(-90 50.2 171)">BIN2</text>
<text x="51.9" y="171" transform="rotate(-90 51.9 171)">BIN1</text>
<text x="53.6" y="171" transform="rotate(-90 53.6 171)">AIN1</text>
<text x="55.3" y="171" transform="rotate(-90 55.3 171)">AIN2</text>
<text x="57.1" y="171" transform="rotate(-90 57.1 171)">SCL</text>
<text x="88.2" y="176.1" transform="rotate(-90 88.2 176.1)">GND</text>
<text x="48.5" y="212.9" transform="rotate(-90 48.5 212.9)">+5V</text>
<text x="55.3" y="213.6" transform="rotate(-90 55.3 213.6)">PWM2</text>
<text x="57.1" y="213.6" transform="rotate(-90 57.1 213.6)">PWM1</text>
<text x="58.8" y="212.9" transform="rotate(-90 58.8 212.9)">SDA</text>
<text x="48.5" y="236" transform="rotate(-90 48.5 236)">SCL</text>
<text x="100.7" y="238.9" transform="rotate(-90 100.7 238.9)">+8.4V</text>
<text x="140.2" y="238.4" transform="rotate(-90 140.2 238.4)">GND</text>
<text x="37.4" y="242.3" transform="rotate(-90 37.4 242.3)">+8.4V</text>
<text x="59.3" y="240.2" transform="rotate(-90 59.3 240.2)">GND</text>
<text x="37.4" y="246.7" transform="rotate(-90 37.4 246.7)">+5V</text>
<text x="51.9" y="246.3" transform="rotate(-90 51.9 246.3)">SDA</text>
<text x="100.7" y="250.1" transform="rotate(-90 100.7 250.1)">+5V</text>
</g>
<g font-size="1.4" fill="#008080">
<text x="49.4" y="136.1" transform="rotate(-180 49.4 136.1)">TB6612FNG</text>
<text x="120.6" y="164.3" transform="rotate(-180 120.6 164.3)">LED</text>
<text x="154.9" y="164.3" transform="rotate(-180 154.9 164.3)">LED</text>
<text x="120.6" y="172.9" transform="rotate(-180 120.6 172.9)">LED</text>
<text x="154.9" y="172.9" transform="rotate(-180 154.9 172.9)">LED</text>
<text x="44.9" y="191.4" transform="rotate(-90 44.9 191.4)">ATTINY24A</text>
<text x="127.5" y="270.4" transform="rotate(-180 127.5 270.4)">LED</text>
</g>
<g font-size="1.1" fill="#008080">
<text x="42" y="131.7" transform="rotate(-90 42 131.7)">VM1</text>
<text x="48.8" y="131.7" transform="rotate(-90 48.8 131.7)">VCC</text>
<text x="52.2" y="131.7" transform="rotate(-90 52.2 131.7)">GND</text>
<text x="59.1" y="131.7" transform="rotate(-90 59.1 131.7)">VM3</text>
<text x="60.8" y="131.7" transform="rotate(-90 60.8 131.7)">VM2</text>
<text x="43.7" y="132.3" transform="rotate(-90 43.7 132.3)">PWMA</text>
<text x="45.4" y="132.3" transform="rotate(-90 45.4 132.3)">AIN2</text>
<text x="47.1" y="132.3" transform="rotate(-90 47.1 132.3)">AIN1</text>
<text x="50.5" y="132.3" transform="rotate(-90 50.5 132.3)">STBY</text>
<text x="53.9" y="132.3" transform="rotate(-90 53.9 132.3)">BIN1</text>
<text x="55.7" y="132.3" transform="rotate(-90 55.7 132.3)">BIN2</text>
<text x="57.4" y="132.3" transform="rotate(-90 57.4 132.3)">PWMB</text>
<text x="42" y="142.3" transform="rotate(-90 42 142.3)">A01</text>
<text x="43.7" y="142.3" transform="rotate(-90 43.7 142.3)">AO1</text>
<text x="45.4" y="142.3" transform="rotate(-90 45.4 142.3)">PGND1</text>
<text x="47.1" y="142.3" transform="rotate(-90 47.1 142.3)">PGND1</text>
<text x="48.8" y="142.3" transform="rotate(-90 48.8 142.3)">A02</text>
<text x="50.5" y="142.3" transform="rotate(-90 50.5 142.3)">A02</text>
<text x="52.2" y="142.3" transform="rotate(-90 52.2 142.3)">B02</text>
<text x="53.9" y="142.3" transform="rotate(-90 53.9 142.3)">B02</text>
<text x="55.7" y="142.3" transform="rotate(-90 55.7 142.3)">PGND2</text>
<text x="57.4" y="142.3" transform="rotate(-90 57.4 142.3)">PGND2</text>
<text x="59.1" y="142.3" transform="rotate(-90 59.1 142.3)">B01</text>
<text x="60.8" y="142.3" transform="rotate(-90 60.8 142.3)">B01</text>
<text x="49" y="183.8" transform="rotate(-90 49 183.8)">GND</text>
<text x="55.8" y="185.5" transform="rotate(-90 55.8 185.5)">PA3/T0</text>
<text x="50.7" y="186.7" transform="rotate(-90 50.7 186.7)">PA0/AREF</text>
<text x="52.4" y="186.7" transform="rotate(-90 52.4 186.7)">PA1/AIN0</text>
<text x="54.1" y="186.7" transform="rotate(-90 54.1 186.7)">PA2/AIN1</text>
<text x="57.5" y="186.1" transform="rotate(-90 57.5 186.1)">PA4/SCL</text>
<text x="59.2" y="186.7" transform="rotate(-90 59.2 186.7)">PA5/OC1B</text>
<text x="49" y="199.8" transform="rotate(-90 49 199.8)">VCC</text>
<text x="50.7" y="199.8" transform="rotate(-90 50.7 199.8)">PB0/XTAL1</text>
<text x="52.4" y="199.8" transform="rotate(-90 52.4 199.8)">PB1/XTAL2</text>
<text x="54.1" y="199.8" transform="rotate(-90 54.1 199.8)">PB3/DW/RESET</text>
<text x="55.8" y="199.8" transform="rotate(-90 55.8 199.8)">PB2/OC0A</text>
<text x="57.5" y="199.8" transform="rotate(-90 57.5 199.8)">PA7/OC0B</text>
<text x="59.2" y="199.8" transform="rotate(-90 59.2 199.8)">PA6/SDA</text>
</g>
<g font-size="1.1" fill="#800000">
<text x="53.6" y="136.3" transform="rotate(-180 53.6 136.3)">U1</text>
<text x="113.7" y="143.8" transform="rotate(-90 113.7 143.8)">C6</text>
<text x="146.2" y="143.8" transform="rotate(-90 146.2 143.8)">C5</text>
<text x="97.3" y="153.8" transform="rotate(-90 97.3 153.8)">F1</text>
<text x="129.8" y="153.8" transform="rotate(-90 129.8 153.8)">F2</text>
<text x="90.6" y="157.2" transform="rotate(-90 90.6 157.2)">R4</text>
<text x="122.7" y="157.4" transform="rotate(-180 122.7 157.4)">D7</text>
<text x="156.9" y="157.4" transform="rotate(-180 156.9 157.4)">D5</text>
<text x="117.5" y="165.9" transform="rotate(-180 117.5 165.9)">D6</text>
<text x="151.8" y="165.9" transform="rotate(-180 151.8 165.9)">D2</text>
<text x="47.5" y="173.1" transform="rotate(-90 47.5 173.1)">TP4</text>
<text x="107.3" y="172" transform="rotate(-180 107.3 172)">R6</text>
<text x="141.5" y="172" transform="rotate(-180 141.5 172)">R5</text>
<text x="61.2" y="174.8" transform="rotate(-90 61.2 174.8)">TP6</text>
<text x="37.4" y="190.7" transform="rotate(-180 37.4 190.7)">C7</text>
<text x="44.9" y="195.2" transform="rotate(-90 44.9 195.2)">U3</text>
<text x="47.5" y="210.4" transform="rotate(-90 47.5 210.4)">TP3</text>
<text x="53.6" y="213" transform="rotate(-90 53.6 213)">TP7</text>
<text x="61.3" y="212.8" transform="rotate(-90 61.3 212.8)">TP5</text>
<text x="115.4" y="227.6" transform="rotate(-90 115.4 227.6)">C2</text>
<text x="45.4" y="239.8" transform="rotate(-90 45.4 239.8)">TP8</text>
<text x="115.6" y="234.5" transform="rotate(-90 115.6 234.5)">C3</text>
<text x="115.4" y="246.5" transform="rotate(-90 115.4 246.5)">C1</text>
<text x="40" y="255.6" transform="rotate(-90 40 255.6)">D8</text>
<text x="47.8" y="256" transform="rotate(-90 47.8 256)">D9</text>
<text x="53.6" y="256.5" transform="rotate(-90 53.6 256.5)">R1</text>
<text x="115.6" y="253.3" transform="rotate(-90 115.6 253.3)">C4</text>
<text x="124.4" y="263.5" transform="rotate(-180 124.4 263.5)">D1</text>
<text x="114.1" y="269.6" transform="rotate(-180 114.1 269.6)">R3</text>
<text x="42.2" y="272.4" transform="rotate(-90 42.2 272.4)">J1-1</text>
<text x="45.6" y="272.4" transform="rotate(-90 45.6 272.4)">J1-2</text>
<text x="49" y="272.4" transform="rotate(-90 49 272.4)">J1-3</text>
<text x="52.5" y="272.4" transform="rotate(-90 52.5 272.4)">J1-4</text>
<text x="55.9" y="272.4" transform="rotate(-90 55.9 272.4)">J1-5</text>
<text x="59.3" y="272.4" transform="rotate(-90 59.3 272.4)">J1-6</text>
<text x="80" y="275.4" transform="rotate(-90 80 275.4)">TP1</text>
<text x="85.1" y="275.4" transform="rotate(-90 85.1 275.4)">TP2</text>
</g>
</svg>
